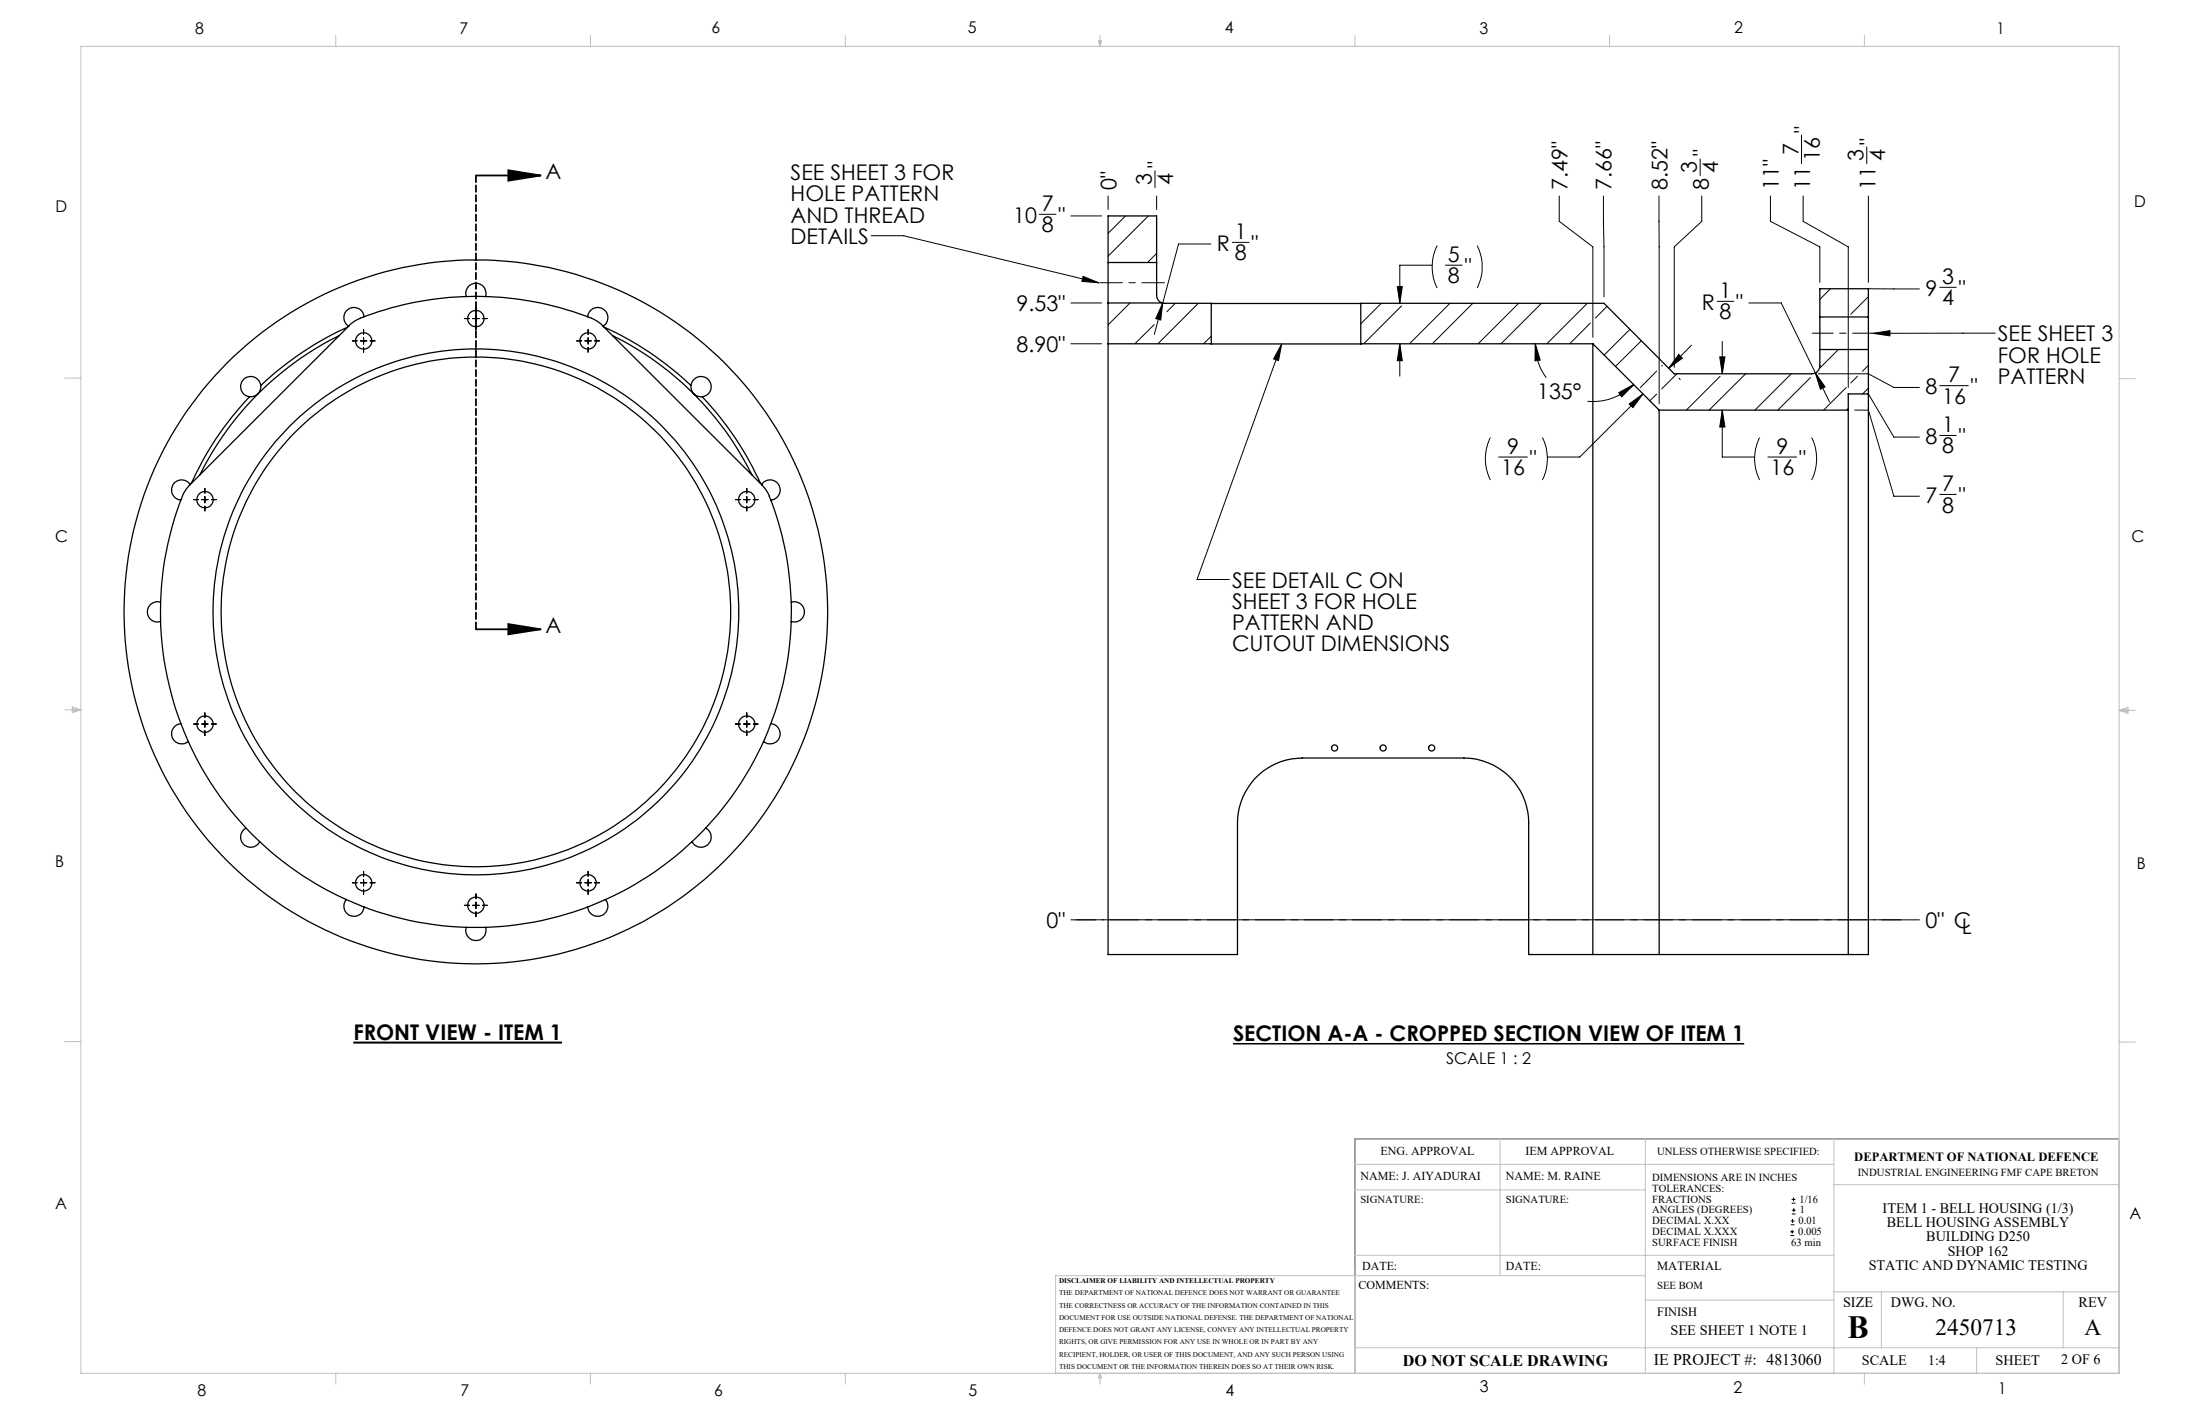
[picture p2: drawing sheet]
<svg xmlns="http://www.w3.org/2000/svg" width="432mm" height="279mm" viewBox="0 0 432 279" stroke-linecap="round" stroke-linejoin="round" font-family="sans-serif">
<path d="M242 204.8h100.3" fill="none" stroke="#000" stroke-width=".3"/>
<path d="M69.4 204.6h40.9" fill="none" stroke="#000" stroke-width=".4"/>
<g fill="none" stroke="#000" stroke-width=".2">
<path d="M217.5 38.5v2.6M226.7 33.5v3.3M227 38.5v2.6M306 38.5v4.9l6.6 5v17.8M314.7 38.5l.1 19.7M325.6 38.5v40.7M333.7 31.2v3.3M334 38.5v4.9l-5.4 5v23.7M347.5 38.5v4.9l9.7 5v7M353.6 26.5v5.6M353.9 38.5v4.9l8.9 5v27.6M366.4 28.8v3.3"/>
<path d="M366.7 38.5v16.9M171 46.2h6.3l38.4 9.3M204 42.1h3.3M210.2 59.4h6M210.2 42.4h6M212.6 54.2l3.1 1.3-3.4-.3zM220.9 42.4l-3.4 3.4M221.8 59.4l-4.3 4.3M225.4 42.4l-7.9 7.9M227 49.7l-1.8 1.8M228.2 59.5l-.4 3.3-1-.3zM228.2 59.5l-1.6 6.1"/>
<path d="M230.7 59.5l-1.7 1.7M235.2 59.5l-7.9 8M237.7 47.9h-6.4l-3.1 11.6M241.9 47.6h3.2M271.1 59.5l-4 4M274.2 56.2h1l-.5 3.3zM281.1 52h-6.4v7.5M282.1 48.2a9.2 9.2 0 0 0 0 8.3M283.7 52h3.3M284.6 59.5l-8 8M289.1 59.5l-8 8M289.9 48.2a9.5 9.5 0 0 1 0 8.3"/>
<path d="M298.1 59.5l-8 8M302.5 59.5l-7.9 8M311.5 59.5l-7.9 8M337 59.1h3.3M343.3 59.4h6.3l9.5 19.5M359.3 56.7l-2.1 2M366.7 56.7h10M366.7 58.2l-3.4 3.5M380.7 56.4h3.3M69.1 66.9h1M70.7 66.9h1.3M71.4 64.7v.9"/>
<path d="M71.4 66.3v1.2M71.4 68.2v.9M72.6 66.9h1M91.2 62.5h.9M92.8 62.5h1.3M93.4 60.3v.9M93.4 61.9v1.2M93.4 63.8v.9M94.7 62.5h.9M113.2 66.9h1M114.8 66.9h1.3M115.4 64.7v.9"/>
<path d="M115.4 66.3v1.2M115.4 68.2v.9M116.7 66.9h1M210.2 67.5h6M226.6 63.7l-3.9 3.8M237.7 66l-1.5 1.5M251.6 67.5l-.7 3.3-.9-.4zM251.6 67.5l-16.7 46.2h6.4M274.7 67.5l.5 3.3h-1zM274.7 67.5v6.3M275.1 60l-7.4 7.5M301.3 67.5l1 3.2-1 .1z"/>
<path d="M301.3 67.5a10.9 10.9 0 0 0 2.2 6.6M312.1 63.4l-4 4.1M315.4 60.1l-2.3 2.3M317.7 77l2.9-1.5-2.3 2.4zM319.8 79.3l2.7-2-2 2.7zM319.9 64.6l-5 5.1M320.6 75.5a11.4 11.4 0 0 1-9 3.2M322.2 66.9l-5.1 5M322.5 77.3l-12.4 12.4h-6.4M325.2 72.8l-3.3 3.3M325.2 77.3l-1.4 1.3M326.3 71.7l-.2 .1"/>
<path d="M329.1 73.3l-3 3M329.5 69.5l.7 .8-2.7 1.9zM329.5 74.2l.3 .3M332 67.7l-4.5 4.5M337.5 70h1.1l-.6 3.3zM337.6 73.8l-6.6 6.7M338 67v6.3M342.6 73.3l-7.1 7.2M351.6 73.3l-7.1 7.2M355.4 74.1l-6.5 6.4M356.2 73.2h.1M356.3 73.2l1.9 2.7-.9 .5z"/>
<path d="M356.9 73.3h9.8l5 2.7h5M360.8 68.6l-3.6 3.6M362.4 76l-4.5 4.5M364.6 73.8l-1.3 1.3M366.7 77.3l5 8.5h5M366.7 71.7l-1.2 1.1M366.7 76.2l-1.1 1.1M367.6 65.4l3.3-.5v1zM380.7 75.7h5.6M391.6 65.4h-24M38 98h.9M39.6 98h1.3"/>
<path d="M40.2 95.8v1M40.2 97.4v1.3M40.2 99.3v1M41.5 98h1M144.3 98h1M145.9 98h1.3M146.6 95.8v1M146.6 97.4v1.3M146.6 99.3v1M147.8 98h1M292.5 85.9a9.2 9.2 0 0 0 0 8.3M294.1 89.7h5.7"/>
<path d="M302.7 85.9a9.2 9.2 0 0 1 0 8.3M338 80.5l.6 3.3h-1.1zM338 80.5v9.2h6.4M345.4 85.9a9.2 9.2 0 0 0 0 8.3M347 89.7h5.6M355.6 85.9a9.2 9.2 0 0 1 0 8.3M362.8 80.2l-.4 .3M364 80.5h2.7l5 16.9h5M380.7 97h3.3M380.7 85.4h3.3M40.2 139.8v1M146.6 139.8v1"/>
<path d="M38 142.1h.9M39.6 142.1h1.3M40.2 141.4v1.3M40.2 143.3v1M41.5 142.1h1M144.3 142.1h1M145.9 142.1h1.3M146.6 141.4v1.3M146.6 143.3v1M147.8 142.1h1M69.1 173.2h1M70.7 173.2h1.3"/>
<path d="M71.4 171v.9M71.4 172.6v1.2M71.4 174.5v1M72.6 173.2h1M91.2 177.6h.9M92.8 177.6h1.3M93.4 175.4v1M93.4 177v1.3M93.4 178.9v.9M94.7 177.6h.9M113.2 173.2h1M114.8 173.2h1.3"/>
<path d="M115.4 171v.9M115.4 172.6v1.2M115.4 174.5v1M116.7 173.2h1M210.2 180.5h4.9M369.3 180.5h7.4M351.5 239.6h.7M351.6 236.1h.8M351.6 235.3h.8M351.7 238.2h.7M351.7 237.5h.7M351.8 239.2v.7"/>
<path d="M352 234.9v.8M352.1 237.1v.7M415.9 223.4h-150v46.1M351.4 242.4h.7M351.4 241.7h.7M351.5 240.3h.7M351.8 241.3v.7"/>
</g>
<path d="M93.4 34.4h12.7M99.8 33.4l6.3 1-6.3 1.1zM93.4 123.5h12.7M99.8 122.4l6.3 1.1-6.3 1z" fill="none" stroke="#000" stroke-width=".35"/>
<path d="M368 180.5h-151.7" fill="none" stroke="#000" stroke-width=".2" stroke-dasharray="15.2 1.3 1.3 1.3" stroke-dashoffset="-1.6"/>
<path d="M228.5 55.5h-12.6" fill="none" stroke="#000" stroke-width=".2" stroke-dasharray="15.2 1.3 1.3 1.3" stroke-dashoffset="10.8"/>
<path d="M367.7 65.4h-12" fill="none" stroke="#000" stroke-width=".2" stroke-dasharray="15.2 1.3 1.3 1.3" stroke-dashoffset="11.1"/>
<path d="M373.1 180.5h-161.9" fill="none" stroke="#000" stroke-width=".2" stroke-dasharray="15.2 1.3 1.3 1.3" stroke-dashoffset="2.9"/>
<path d="M93.4 34.4v89" fill="none" stroke="#000" stroke-width=".35" stroke-dasharray="1.3 .6" stroke-dashoffset="-.1"/>
<g fill="none" stroke="#c0c0c0" stroke-width=".2">
<path d="M15.9 9.1h400v260.4h-400zM65.9 6.9v2.2M115.9 6.9v2.2M165.9 6.9v2.2M215.6 8h.6l-.3 1.1zM215.7 8l.2 1.1M215.9 6.9v2.2M216 8l-.1 1.1M265.9 6.9v2.2M315.9 6.9v2.2M365.9 6.9v2.2M12.7 74.2h3.2"/>
<path d="M415.9 74.3h3.2M12.7 139.3h3.2M14.2 139.1l1.7 .2M14.2 138.7l1.7 .6-1.7 .5zM15.9 139.3l-1.7 .3M415.9 139.4h3.2M415.9 139.4l1.8-.6v1.2zM415.9 139.4l1.8 .3M417.7 139.2l-1.8 .2M12.7 204.4h3.2M415.9 204.5h3.2M265.9 228.5h94"/>
<path d="M265.9 233.5h57M294.4 223.4v26.9M322.9 223.4v46.1M359.9 223.4v46M359.9 232.4h56M415.9 223.4h-150v46.1M265.9 246.3h94M322.9 250.3h-115.7v19.2M322.9 255.1h37M359.9 253.5h56M369.3 253.5v10.9M405 253.5v10.9"/>
<path d="M65.9 269.5v2.1M115.9 269.5v2.1M165.9 269.5v2.1M215.9 269.5v2.1M215.9 269.5l.3 .8h-.6zM265.9 264.4h150M365.9 269.5v2.1M387.9 264.4v5.1"/>
</g>
<g fill="#000">
<path d="M-.1 11.6v3.4zM-.1 .4v3.3zM-.1 24.7v3.3zM-.1 14.2v3.3zM-.1 14.2v3.3zM-.1 24.7v3.3zM337.5 70h1.1l-.6 3.3zM338 80.5l.6 3.3h-1.1zM274.2 56.2h1l-.5 3.3zM274.7 67.5l.5 3.3h-1zM329.5 69.5l.7 .8-2.7 1.9zM319.8 79.3l2.7-2-2 2.7zM301.3 67.5l1 3.2-1 .1zM317.7 77l2.9-1.5-2.3 2.4zM356.3 73.2l1 3.2 .9-.5zM228.2 59.5l-1.4 3 1 .3zM212.6 54.2l3.1 1.3-3.4-.3zM367.6 65.4l3.3-.5v1zM251.6 67.5l-.7 3.3-.9-.4z"/>
<path d="M99.8 33.4l6.3 1-6.3 1.1zM99.8 122.4l6.3 1.1-6.3 1z"/>
</g>
<g fill="none" stroke="#000" stroke-width=".25">
<path d="M91.5 58.2a1.99 1.99 0 0 1 1.9-2.6 1.99 1.99 0 0 1 1.9 2.6M217.5 51.5v7.9M217.5 51.5v-9.1h9.5v9.1M217.5 59.4v8.1M217.5 59.4h10.7M217.5 51.5h9.5M227 51.5v4.9a5.3 5.3 0 0 0 .3 2.4l.5 .5 .4 .1M228.2 59.4l9.5 .1v8M237.7 59.5h29.4M49 77.8a60.7 60.7 0 0 0-11.5 17.1M51.2 75.6a1.97 1.97 0 0 1-2.2 2.2M51.2 75.6a1.99 1.99 0 0 0-2.1-1.7 1.99 1.99 0 0 0-1.9 1.9 1.99 1.99 0 0 0 1.8 2"/>
<path d="M66.6 65.9a60.4 60.4 0 0 0-27.4 27.3M68.2 64.2a61.6 61.6 0 0 0-17 11.4M68.8 63.6l.2-.2a11 11 0 0 1 4.1-1.8 61.4 61.4 0 0 1 43.9 1.3l1 .7 31.6 31.6 1 1.3a61.9 61.9 0 0 1-57.2 85.5 61.9 61.9 0 0 1-57.2-85.5l1-1.3zM71.5 62.2a1.99 1.99 0 0 0-3-1.6 1.99 1.99 0 0 0-.1 3.4M115.3 62.2a1.99 1.99 0 0 1 3-1.6 1.99 1.99 0 0 1 .1 3.4M118.6 64.2a60.2 60.2 0 0 1 17 11.4M120.3 65.9a60.6 60.6 0 0 1 27.3 27.3M135.6 75.6a1.97 1.97 0 0 0 2.2 2.2M135.6 75.6a1.99 1.99 0 0 1 2.1-1.7 1.99 1.99 0 0 1 1.9 1.9 1.99 1.99 0 0 1-1.8 2M137.8 77.8a60.7 60.7 0 0 1 11.5 17.1M217.5 67.5v119.8h25.4v-23.9a13.1 13.1 0 0 1 8.6-14 13.3 13.3 0 0 1 4.1-.7h31.7a12.7 12.7 0 0 1 12.7 12.7v25.9h12.6M217.5 67.5h95.1"/>
<path d="M237.7 67.5h.1M267.1 67.5h.1M267.1 67.5v-8h47.7l13.8 13.8h27a1.56 1.56 0 0 0 1.6-1.5v-3.2M312.6 67.5v119.8M312.6 67.5l13 13M357.2 62.2v6.4M357.2 62.2v-5.5h9.5v5.5M357.2 68.6h9.5M357.2 62.2h9.5M366.7 77.3v110h-41.1M366.7 62.2v6.4M366.7 68.6v8.7"/>
<path d="M366.7 77.3h-3.9v3.2M37.3 95.1a1.98 1.98 0 0 0-3.3 0 1.98 1.98 0 0 0 1.5 3M149.5 95.1a1.98 1.98 0 0 1 3.3 0 1.98 1.98 0 0 1-1.5 3M325.6 80.5v106.8M325.6 80.5h37.2M362.8 80.5v106.8M31.5 118.2a1.98 1.98 0 0 0-2.6 1.9 1.98 1.98 0 0 0 2.6 1.9M155.3 118.2a1.98 1.98 0 0 1 2.6 1.9 1.98 1.98 0 0 1-2.6 1.9M35.5 142a1.98 1.98 0 0 0-1.7 2.7 1.98 1.98 0 0 0 3.1 .8M151.3 142a1.98 1.98 0 0 1 1.7 2.7 1.98 1.98 0 0 1-3.1 .8M48.3 162.5a1.98 1.98 0 0 0-.5 3.2 1.98 1.98 0 0 0 3.2-.6M68 176.5a1.99 1.99 0 0 0 .7 3.1 1.99 1.99 0 0 0 2.8-1.7"/>
<path d="M118.8 176.5a1.99 1.99 0 0 1-.7 3.1 1.99 1.99 0 0 1-2.8-1.7M138.5 162.5a1.98 1.98 0 0 1 .5 3.2 1.98 1.98 0 0 1-3.2-.6M91.5 181.9a1.99 1.99 0 0 0 1.9 2.6 1.99 1.99 0 0 0 1.9-2.6M312.6 187.3h13"/>
<circle cx="71.4" cy="66.9" r="1.6"/>
<circle cx="93.4" cy="62.5" r="1.6"/>
<circle cx="115.4" cy="66.9" r="1.59"/>
<circle cx="40.2" cy="98.1" r="1.6"/>
<circle cx="146.6" cy="98" r="1.59"/>
<circle cx="93.4" cy="120.1" r="69.1"/>
<circle cx="93.4" cy="120.1" r="51.6"/>
<circle cx="93.4" cy="120.1" r="50"/>
<circle cx="40.2" cy="142.1" r="1.6"/>
<circle cx="146.6" cy="142.1" r="1.59"/>
<circle cx="262" cy="146.8" r=".6"/>
<circle cx="271.5" cy="146.8" r=".6"/>
<circle cx="281" cy="146.8" r=".6"/>
<circle cx="71.4" cy="173.2" r="1.6"/>
<circle cx="93.4" cy="177.6" r="1.61"/>
<circle cx="115.4" cy="173.2" r="1.59"/>
</g>
<text font-size="6.3" x="362.6" y="262.5">B</text>
<g font-size="4.6">
<text x="379.9" y="261.9">2450713</text>
<text x="409.1" y="261.9">A</text>
</g>
<g font-size="4.2">
<text x="355.3" y="26" transform="rotate(-90 355.3 26)">&quot;</text>
<text x="368.1" y="28.4" transform="rotate(-90 368.1 28.4)">&quot;</text>
<text x="107" y="35.1">A</text>
<text x="155.2" y="35.3">SEE SHEET 3 FOR</text>
<text x="228.4" y="33" transform="rotate(-90 228.4 33)">&quot;</text>
<text x="333.1" y="34" transform="rotate(-90 333.1 34)">3</text>
<text x="335.4" y="30.7" transform="rotate(-90 335.4 30.7)">&quot;</text>
<text x="337.3" y="34" transform="rotate(-90 337.3 34)">4</text>
<text x="353" y="30.5" transform="rotate(-90 353 30.5)">7</text>
<text x="357.2" y="31.6" transform="rotate(-90 357.2 31.6)">16</text>
<text x="365.8" y="31.6" transform="rotate(-90 365.8 31.6)">3</text>
<text x="370" y="31.6" transform="rotate(-90 370 31.6)">4</text>
<text x="155.2" y="39.5">HOLE PATTERN</text>
<text x="204.5" y="41.4">7</text>
<text x="219.1" y="37.3" transform="rotate(-90 219.1 37.3)">0&quot;</text>
<text x="226.1" y="36.3" transform="rotate(-90 226.1 36.3)">3</text>
<text x="230.3" y="36.3" transform="rotate(-90 230.3 36.3)">4</text>
<text x="307.7" y="37.3" transform="rotate(-90 307.7 37.3)">7.49&quot;</text>
<text x="316.3" y="37.3" transform="rotate(-90 316.3 37.3)">7.66&quot;</text>
<text x="327.3" y="37.3" transform="rotate(-90 327.3 37.3)">8.52&quot;</text>
<text x="335.4" y="37.3" transform="rotate(-90 335.4 37.3)">8</text>
<text x="349.1" y="37.3" transform="rotate(-90 349.1 37.3)">11&quot;</text>
<text x="355.3" y="37.3" transform="rotate(-90 355.3 37.3)">11</text>
<text x="368.1" y="37.3" transform="rotate(-90 368.1 37.3)">11</text>
<text x="155.2" y="43.7">AND THREAD</text>
<text x="155.2" y="47.9">DETAILS</text>
<text x="198.8" y="43.7">10</text>
<text x="204.5" y="45.6">8</text>
<text x="207.7" y="43.7">&quot;</text>
<text x="242.3" y="46.9">1</text>
<text x="238.8" y="49.2">R</text>
<text x="242.3" y="51.1">8</text>
<text x="245.6" y="49.2">&quot;</text>
<text x="284.2" y="51.4">5</text>
<text x="287.5" y="53.7">&quot;</text>
<text x="284.2" y="55.6">8</text>
<text x="337.5" y="58.5">1</text>
<text x="377.9" y="58">9</text>
<text x="381.2" y="55.7">3</text>
<text x="381.2" y="59.9">4</text>
<text x="384.5" y="58">&quot;</text>
<text x="199.5" y="61">9.53&quot;</text>
<text x="334" y="60.8">R</text>
<text x="337.5" y="62.7">8</text>
<text x="340.8" y="60.8">&quot;</text>
<text x="199.5" y="69">8.90&quot;</text>
<text x="392.1" y="67">SEE SHEET 3</text>
<text x="392.1" y="71.1">FOR HOLE</text>
<text x="377.9" y="77.3">8</text>
<text x="382.4" y="75">7</text>
<text x="386.8" y="77.3">&quot;</text>
<text x="392.1" y="75.3">PATTERN</text>
<text x="301.7" y="78.2">135°</text>
<text x="381.2" y="79.2">16</text>
<text x="295.8" y="89">9</text>
<text x="348.7" y="89">9</text>
<text x="377.9" y="87.1">8</text>
<text x="381.2" y="84.8">1</text>
<text x="381.2" y="89">8</text>
<text x="384.5" y="87.1">&quot;</text>
<text x="294.6" y="93.2">16</text>
<text x="300.3" y="91.3">&quot;</text>
<text x="347.5" y="93.2">16</text>
<text x="353.1" y="91.3">&quot;</text>
<text x="377.9" y="98.7">7</text>
<text x="381.2" y="96.4">7</text>
<text x="381.2" y="100.6">8</text>
<text x="384.5" y="98.7">&quot;</text>
<text x="241.8" y="115.3">SEE DETAIL C ON</text>
<text x="241.8" y="119.5">SHEET 3 FOR HOLE</text>
<text x="107" y="124.2">A</text>
<text x="241.8" y="123.6">PATTERN AND</text>
<text x="241.8" y="127.8">CUTOUT DIMENSIONS</text>
<text x="205.4" y="182.1">0&quot;</text>
<text x="377.9" y="182.1">0&quot; C</text>
<text x="385" y="183.2">L</text>
<text x="69.3" y="204.1">FRONT VIEW - ITEM 1</text>
<text x="242" y="204.3">SECTION A-A - CROPPED SECTION VIEW OF ITEM 1</text>
</g>
<g font-size="3.2">
<text x="38.3" y="6.7">8</text>
<text x="90.2" y="6.7">7</text>
<text x="139.7" y="6.5">6</text>
<text x="190" y="6.5">5</text>
<text x="240.4" y="6.6">4</text>
<text x="290.4" y="6.7">3</text>
<text x="340.4" y="6.5">2</text>
<text x="391.9" y="6.7">1</text>
<text x="10.9" y="41.6">D</text>
<text x="418.9" y="40.7">D</text>
<text x="10.8" y="106.3">C</text>
<text x="418.4" y="106.4">C</text>
<text x="10.8" y="170.2">B</text>
<text x="419.4" y="170.5">B</text>
<text x="283.8" y="208.7">SCALE 1 : 2</text>
<text x="10.8" y="237.2">A</text>
<text x="418" y="239.2">A</text>
<text x="275.4" y="268">DO NOT SCALE DRAWING</text>
<text x="324.6" y="267.8">IE PROJECT #: 4813060</text>
<text x="38.8" y="273.8">8</text>
<text x="90.4" y="273.8">7</text>
<text x="140.2" y="273.8">6</text>
<text x="190.1" y="273.9">5</text>
<text x="240.5" y="273.8">4</text>
<text x="290.4" y="273.2">3</text>
<text x="340.2" y="273.2">2</text>
<text x="392.2" y="273.4">1</text>
</g>
<g font-size="2.8">
<text x="369.5" y="237.9">ITEM 1 - BELL HOUSING (1/3)</text>
<text x="370.3" y="240.8">BELL HOUSING ASSEMBLY</text>
<text x="378.1" y="243.6">BUILDING D250</text>
<text x="366.8" y="249.2">STATIC AND DYNAMIC TESTING</text>
<text x="382.3" y="246.4">SHOP 162</text>
<text x="361.7" y="256.4">SIZE</text>
<text x="371.1" y="256.4">DWG. NO.</text>
<text x="408" y="256.5">REV</text>
<text x="327.9" y="261.9">SEE SHEET 1 NOTE 1</text>
<text x="365.4" y="267.7">SCALE</text>
<text x="378.5" y="267.7">1:4</text>
<text x="391.7" y="267.7">SHEET</text>
<text x="404.5" y="267.7">2 OF 6</text>
</g>
<g font-size="2.5">
<text x="363.9" y="227.8">DEPARTMENT OF NATIONAL DEFENCE</text>
<text x="325.3" y="249.2">MATERIAL</text>
<text x="325.3" y="258.2">FINISH</text>
</g>
<g font-size="2.4">
<text x="270.9" y="226.6">ENG. APPROVAL</text>
<text x="299.4" y="226.6">IEM APPROVAL</text>
<text x="267" y="231.5">NAME: J. AIYADURAI</text>
<text x="295.5" y="231.5">NAME: M. RAINE</text>
<text x="267.3" y="249.2">DATE:</text>
<text x="295.5" y="249.2">DATE:</text>
<text x="266.6" y="253">COMMENTS:</text>
</g>
<g font-size="2.1">
<text x="325.3" y="226.6">UNLESS OTHERWISE SPECIFIED:</text>
<text x="324.3" y="231.7">DIMENSIONS ARE IN INCHES</text>
<text x="324.3" y="233.9">TOLERANCES:</text>
<text x="364.6" y="230.8">INDUSTRIAL ENGINEERING FMF CAPE BRETON</text>
<text x="267" y="236.1">SIGNATURE:</text>
<text x="295.5" y="236.1">SIGNATURE:</text>
<text x="324.3" y="236">FRACTIONS</text>
<text x="324.3" y="238.1">ANGLES (DEGREES)</text>
<text x="353.2" y="236">1/16</text>
<text x="353.2" y="238.1">1</text>
<text x="324.3" y="244.4">SURFACE FINISH</text>
<text x="324.3" y="240.2">DECIMAL X.XX</text>
<text x="324.3" y="242.3">DECIMAL X.XXX</text>
<text x="351.5" y="244.4">63 min</text>
<text x="352.9" y="242.3">0.005</text>
<text x="353" y="240.2">0.01</text>
<text x="325.3" y="253">SEE BOM</text>
</g>
<g font-size="1.4">
<text x="207.9" y="251.7">DISCLAIMER OF LIABILITY AND INTELLECTUAL PROPERTY</text>
<text x="207.9" y="254.1">THE DEPARTMENT OF NATIONAL DEFENCE DOES NOT WARRANT OR GUARANTEE</text>
<text x="207.9" y="256.6">THE CORRECTNESS OR ACCURACY OF THE INFORMATION CONTAINED IN THIS</text>
<text x="207.9" y="259">DOCUMENT FOR USE OUTSIDE NATIONAL DEFENSE. THE DEPARTMENT OF NATIONAL</text>
<text x="207.9" y="261.4">DEFENCE DOES NOT GRANT ANY LICENSE, CONVEY ANY INTELLECTUAL PROPERTY</text>
<text x="207.9" y="263.8">RIGHTS, OR GIVE PERMISSION FOR ANY USE IN WHOLE OR IN PART BY ANY</text>
<text x="207.9" y="266.2">RECIPIENT, HOLDER, OR USER OF THIS DOCUMENT, AND ANY SUCH PERSON USING</text>
<text x="207.9" y="268.6">THIS DOCUMENT OR THE INFORMATION THEREIN DOES SO AT THEIR OWN RISK.</text>
</g>
</svg>
